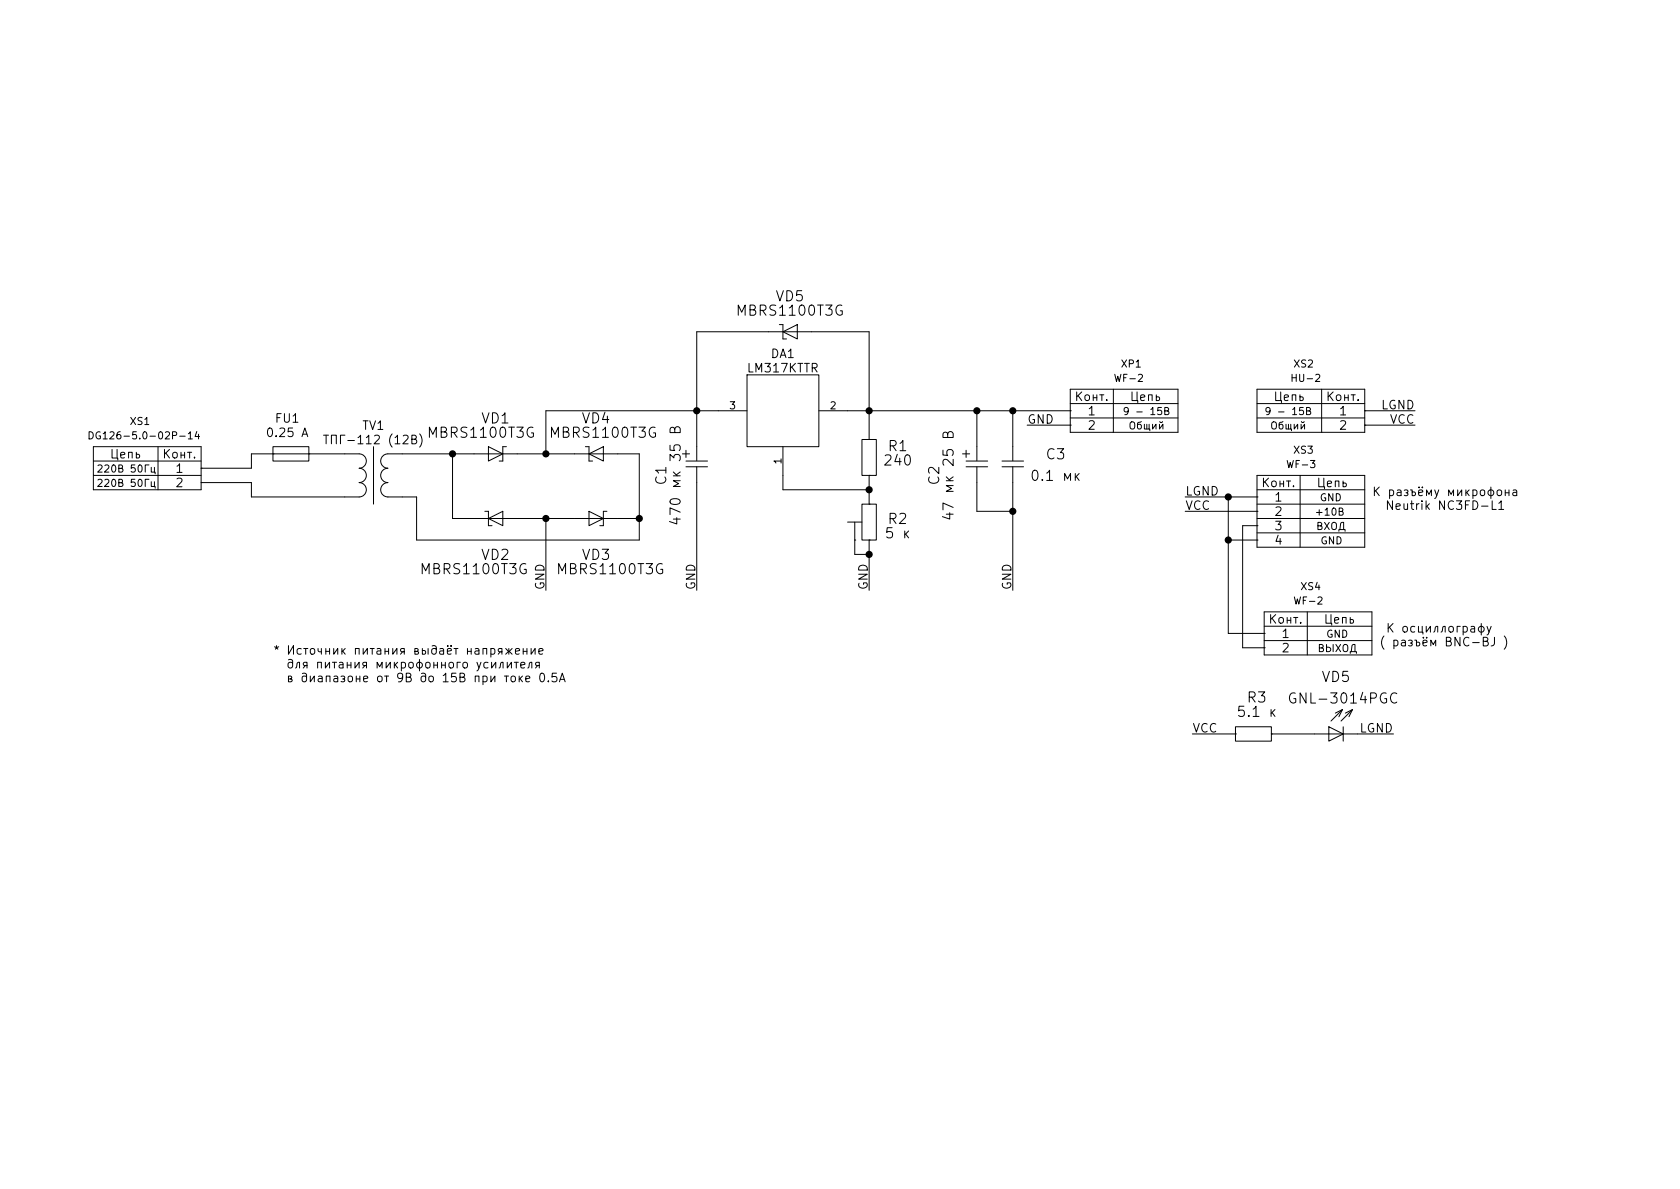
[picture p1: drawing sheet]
<svg xmlns="http://www.w3.org/2000/svg" width="297mm" height="210mm" viewBox="0 0 297 210" stroke-linecap="round" stroke-linejoin="round" font-family="sans-serif">
<g fill="none" stroke="#000" stroke-width=".18">
<path d="M137.8 57.4h.6v2.5h.7M138.4 58.7l2.6-1.3v2.5zM15.7 76.3a.64 .64 0 0 1 .8 .7 .64 .64 0 0 1-.8 .6zM16.5 79h19.1v7.6h-19.1zM17.7 76.4a.59 .59 0 0 0-.7 .6 .59 .59 0 0 0 .7 .6l.1-.5h-.3M19.8 79.5v1.5h1v.4M20.7 79.5v1.5M24.1 80v1h.4a.35 .35 0 0 0 .2-.3 .35 .35 0 0 0-.2-.4h-.4M27.9 79v7.6M29.1 79.5v1.5M30 79.5l-.9 .8M32 80v1"/>
<path d="M32.6 80v1M33.1 80h.8M33.3 76.7l.4-.4v1.3M33.3 77.6h.7M33.5 80v1M34.8 76.3l-.3 .9h.8M35.1 76.8v.8M48.3 79h6.3v2.5h-6.3zM57.2 77h.9M57.7 77v1.5M58.6 78.5v-1.5h.9v1.5M61 77h-.8v1.5"/>
<path d="M66 79v10.1M71.3 77.1l.6-.1 .2 .1 .1 .3-1 1.1h1M72.8 77.7h.5l.2-.2 .1-.3-.3-.2h-.5v1.5h.6l.3-.3a.41 .41 0 0 0-.4-.5M74.2 76.7a1.78 1.78 0 0 1 0 2.4M86.4 79l2.5 1.3-2.5 1.2zM89.5 79h-.6v2.5h-.6M103.5 79h.6v2.5h.7M118.5 78.7v.9l.8 .1-.1-.3v-.6l.3-.1h.6l.2 .3v.4l-.2 .3M119.3 75.9a.49 .49 0 0 1 .5-.5 .49 .49 0 0 1 .5 .4v.7h-1.8v-.8a.42 .42 0 0 1 .5-.1 .42 .42 0 0 1 .3 .3v.6M121.3 79.6v1.3M132.1 66.3h12.7v12.7h-12.7zM132.1 72.6h-35.6v7.7"/>
<path d="M138.4 79v7.6h15.3M144.8 72.6h44.4M152.4 77.7h2.5v6.4h-2.5zM153.7 77.7h.1M153.7 77.7v-19h-30.5v22.8M166.7 79.6v.9h.9l-.2-.2 .1-.6 .2-.2 .7 .1 .1 .3v.4l-.1 .2M167.6 76.8a.49 .49 0 0 1 .4-.5 .49 .49 0 0 1 .5 .4v.7h-1.8v-.6l.2-.3 .3-.1 .3 .2 .1 .8M170.8 79.6v1.3M172.7 72.6v8.9M179.1 72.6v8.9M181.6 75.2h7.6M189.2 72.6h.1"/>
<path d="M189.2 75.2h.1M189.2 73.9h19.1M189.2 71.4h19.1M189.2 68.8h19.1v7.6h-19.1zM190.4 69.3v1.5M190.6 69.9l.7 .9M191.3 69.3l-.9 .9M191.9 69.9l.2-.1 .5 .1v.6l-.1 .3h-.4l-.2-.1zM193.3 70.3h.6M193.3 69.8v1M193.9 69.8v1M194.4 69.8h.8"/>
<path d="M194.8 69.8v1M195.7 70.7v.1M196.8 68.8v7.6M199.5 72.6l-.3 .2h-.3l-.1-.2 .1-.5h.3l.2 .1a.84 .84 0 0 1-.3 1.1h-.2M199.8 74.8a.45 .45 0 0 1 .8 0 .88 .88 0 0 1-.3 1.1l-.3-.1a1.07 1.07 0 0 1-.2-1zM200.2 69.3v1.5h1v.4M201 72.8h1M201 69.3v1.5M201.7 70.3l.7-.1-.1-.3-.4-.1-.2 .2 .1 .8h.5M201.8 74.5l-.6 .2-.1 .2v.7l.3 .3 .3-.1 .1-.2-.1-.5-.4-.1-.2 .2M202.3 75v.9h.9v-.9M202.8 75v.9"/>
<path d="M203.1 70.8v-1h.6v1M203.2 75.9h.1v.3M203.8 75v.9l.6-.9v.9M204.4 69.8v1h.4a.35 .35 0 0 0 .2-.3 .35 .35 0 0 0-.2-.3h-.4M205 75v.9l.6-.9v.9M205.1 74.5l.1 .2 .3-.2M222.2 73.9h19.1M222.2 71.4h19.1M222.2 68.8h19.1v7.6h-19.1zM224.6 72.6l-.3 .2h-.3l-.2-.2 .2-.5h.3l.2 .1a.84 .84 0 0 1-.3 1.1h-.2M224.9 74.8a.45 .45 0 0 1 .7 0 .88 .88 0 0 1-.2 1.1l-.4-.1a1.07 1.07 0 0 1-.1-1zM225.6 69.3v1.5h1v.4"/>
<path d="M226.1 72.8h.9M226.4 69.3v1.5M226.8 74.5l-.5 .2-.1 .2v.7l.2 .3 .3-.1 .1-.2-.1-.5-.3-.1-.2 .2M227.1 70.3l.7-.1-.1-.3-.4-.1-.2 .2 .1 .8h.5M227.4 75v.9h.8v-.9M227.8 75v.9M228.2 75.9h.1v.3M228.5 70.8v-1h.6v1M228.5 72.4l.4-.3v1.2M228.5 73.3h.8M228.8 75v.9l.6-.9v.9M229.8 69.8v1h.4a.35 .35 0 0 0 .2-.3 .35 .35 0 0 0-.2-.3h-.4"/>
<path d="M230 75v.9l.7-.9v.9M230.1 74.5l.2 .2 .3-.2M230.4 72.1h-.6l-.1 .6 .2-.2 .5 .2v.5l-.2 .1-.5-.1M231 72.7l.6-.1 .1-.2-.1-.2-.6-.1v1.2h.5l.2-.1v-.3l-.3-.2M233.7 68.8v7.6M234.8 69.3v1.5M235.1 69.9l.6 .9M235.7 69.3l-.9 .9M236.3 69.9l.3-.1 .4 .1 .1 .6-.2 .3h-.3l-.3-.1zM237.7 70.3h.7M237.7 69.8v1M238.4 69.8v1"/>
<path d="M238.9 69.8h.7M239.3 69.8v1M240.1 70.7v.1M241.3 72.6h.1M241.3 75.2h.1M241.3 72.6h8.9M241.3 75.2h8.9M16.5 81.5h19.1M16.5 84.1h19.1M21.3 80.5l.8-.2-.1-.2-.4-.1-.3 .2 .1 .7h.6M22.7 81v-1h.7v1M23.9 84.8h-.7v.6l.5-.2 .2 .3v.3l-.2 .2-.5-.1"/>
<path d="M23.9 82.2h-.7v.6l.5-.1 .2 .3v.3l-.2 .2-.5-.1M24.5 84.9l.2-.1a.69 .69 0 0 1 .4 .6 .69 .69 0 0 1-.4 .6l-.2-.1-.1-.4zM24.5 82.3l.2-.1a.69 .69 0 0 1 .4 .6 .69 .69 0 0 1-.4 .7l-.2-.1-.1-.4zM26.3 84.8h-.6v1.2M26.3 82.2h-.6v1.3M26.7 85.2v.8h.7v.3M26.7 82.6v.9h.7v.3M27.3 82.6v.9M27.3 85.2v.8M29.3 80.1l.7 .9M30.6 80.1l.2-.1 .5 .1v.6l-.1 .2-.4 .1-.2-.2zM32 80.5h.6"/>
<path d="M34.4 80.8v.2M35.6 82.8h8.8v-2.5h19.1a1.27 1.27 0 0 1 1.3 1.2 1.27 1.27 0 0 1-1.3 1.3 1.27 1.27 0 0 1 1.3 1.3 1.27 1.27 0 0 1-1.3 1.2 1.27 1.27 0 0 1 1.3 1.3 1.27 1.27 0 0 1-1.3 1.3h-19.1v-2.6h-8.8M35.6 82.8h.1M35.6 85.3h.1M48.3 80.3h.1M54.6 80.3h.1M67.5 80.8l.3-.3 .7-.2h44.5v15.2h-39.3v-7.6h-5.1a1.27 1.27 0 0 1-1.3-1.3 1.27 1.27 0 0 1 1.3-1.3 1.27 1.27 0 0 1-1.3-1.2 1.27 1.27 0 0 1 1.3-1.3 1.28 1.28 0 0 1-1.1-2zM80 80.3v11.4h33M85.7 90.4h.7v2.6h.6M86.4 91.7l2.5-1.3v2.6zM96.5 91.7v12.7M104.1 90.4l2.6 1.3-2.6 1.3z"/>
<path d="M104.1 80.3l2.6-1.3v2.5zM107.3 90.4h-.6v2.6h-.7M119 91.8h1.3M119.7 91.5v1.2l-1.3-.5M120.3 90.6l-1.8-.8v1.2M120.6 80.3h1.3M121.3 81.5h3.8M121.3 82.5h3.8M123.2 82.5v21.9M149.9 92.3h2.5M151.1 95.5h.1M151.1 92.3v5.7h2.6"/>
<path d="M152.4 89.1h2.5v6.4h-2.5zM153.7 89.1h.1M153.7 95.5h.1M153.7 84.1h.1M153.7 84.1v5M153.7 95.5v8.9M157.7 93.3h-.8l-.1 .9a.73 .73 0 0 1 .9 0v.7l-.2 .2h-.5l-.2-.2M160 93.9v1.2M160.1 94.4l.6 .7M160.7 93.9l-.7 .7M167.3 90.9h1.2M167.9 90.7v1.1l-1.3-.4"/>
<path d="M168.5 89.7l-1.8-.8v1.3M170.2 80.3h1.2M170.8 81.5h3.8M170.8 82.5h3.8M172.7 82.5v7.9h6.4M177.2 81.5h3.8M177.2 82.5h3.8M179.1 82.5v21.9M182.7 83.3l.4-.1a1.12 1.12 0 0 1 0 1.8h-.2a1.16 1.16 0 0 1-.2-1.7zM188.2 85v-1.3l.5 1 .6-1v1.3M190.1 83.7v1.3M190.3 84.3l.5 .7"/>
<path d="M190.8 83.7l-.7 .7M209.5 87.9h12.7M209.5 90.4h12.7M217.2 87.9v24.1h6.3M217.2 95.5h5M222.2 87.9h.1M222.2 90.4h.1M222.2 93h.1M222.2 95.5h.1M222.2 84.1h19.1v12.7h-19.1zM222.2 94.2h19.1M222.2 91.7h19.1"/>
<path d="M222.2 86.6h19.1M222.2 89.1h19.1M222.2 93h-2.5v21.5h3.8M223.4 84.6v1.5M223.6 85.2l.7 .9M224.3 84.6l-.9 .8M224.9 85.2l.2-.1 .5 .1 .1 .6-.2 .2-.4 .1-.2-.2zM226.3 85.6h.6M226.3 85.1v1M226.9 85.1v1M227.5 85.1h.7M227.8 85.1v1"/>
<path d="M228.7 85.9v.2M229.9 84.1v12.7M233 93l.6-.1 .1-.2-.1-.2-.6-.1v1.2h.5l.2-.1 .1-.3-.3-.2M233.2 84.6v1.5h1v.3M234.1 84.6v1.5M234.2 92.4l.8 1.2M234.7 85.6l.7-.2v-.3h-.5l-.2 .2 .1 .7h.6M235 92.4l-.8 1.2M235.5 92.6a.45 .45 0 0 1 .7 0 .88 .88 0 0 1-.2 1h-.4a1.07 1.07 0 0 1-.1-1zM235.6 90l.2-.2a.67 .67 0 0 1 .4 .7 .67 .67 0 0 1-.4 .6l-.2-.1-.1-.4zM236.1 86.1v-1h.6v1M236.7 93.9v-.3h1.1v.3"/>
<path d="M236.8 90.4h.5l.1-.2v-.2l-.6-.2v1.3h.5l.1-.1 .1-.3-.3-.3M236.9 93.6l.1-1 .3-.2h.3v1.2M237.5 85.1v1h.3a.35 .35 0 0 0 .3-.4 .35 .35 0 0 0-.3-.3h-.3M243 86.1v1.5M243.2 86.8l.7 .8M243.9 86.1l-.9 .9M245.7 86.7l.4-.1 .3 .3v.4l-.1 .3h-.6M245.7 86.6v1.6M247.1 86.7h.5l.1 .9M247.7 87l-.5 .1a.3 .3 0 0 0-.2 .3 .3 .3 0 0 0 .2 .2h.5M248.3 86.7l.4-.1 .2 .2-.2 .3 .2 .2v.3h-.6M248.6 87.1h.1"/>
<path d="M249.4 86.6h.3v1h.3a.35 .35 0 0 0 .3-.3 .35 .35 0 0 0-.3-.3h-.3M250.8 87.1l.8-.1-.1-.3-.4-.1-.3 .2 .1 .8h.6M250.9 86.1v.2M251.5 86.1v.2M252.2 87.6v-1l.5 .8 .4-.8v1M253.7 86.6l.3 1M254.4 86.6l-.5 1.4-.2 .2M256.1 87.6v-1l.5 .8 .4-.8v1M257.7 86.6v1l.7-1v1M259.2 86.6v1M259.3 87.1l.5 .5M259.8 86.6l-.6 .6"/>
<path d="M260.4 86.7l.5-.1 .2 .3v.4l-.1 .3h-.6M260.4 86.6v1.6M261.8 86.8l.2-.2 .5 .2v.5l-.1 .3h-.4l-.2-.1zM262 89.5h1.1M263.6 86.1v2.1M263.8 88.6v1.5h.7M264.8 86.8l.2-.2 .4 .2 .1 .5-.1 .3h-.4l-.2-.1zM265 89l.4-.4v1.5M265 90.1h.9M266.1 87.1h.7M266.1 86.6v1M266.8 86.6v1"/>
<path d="M267.5 86.7h.6l.1 .9M268.2 87l-.5 .1a.31 .31 0 0 0-.3 .3 .31 .31 0 0 0 .3 .2h.5M51 114.2v1.5l.9-1.5v1.5M51 116.7l.4-.1 .3 .3v1.1l-.3 .1h-.3l-.2-.3 .1-.6 .2-.1 .5 .1M52.2 118.1h.2l.1-.8 .3-.2h.2v1M53.3 114.8l-.5-.1-.2 .1v.7a.48 .48 0 0 0 .7 .1M53.7 114.7h.7M54 117.7l-.4 .4M54.1 114.7v1M54.3 117.7h-.5a.3 .3 0 0 1-.2-.3 .3 .3 0 0 1 .2-.3h.5v1M54.9 114.8l.5-.1 .3 .3v.4l-.3 .3-.4-.1-.1-.2zM56.2 118.1v-1h.6v1"/>
<path d="M56.2 114.7l.1 .5 .5 .1M56.3 119.6h.6l.1 1M56.8 114.7v1M57 119.9l-.5 .1a.3 .3 0 0 0-.3 .3 .3 .3 0 0 0 .3 .3l.5-.1M57.5 117.1v1l.8-1v1M57.6 115.2h.7M57.6 114.7v1M58.3 114.7v1M58.8 117.1h.7M59 114.7v1l.7-1v1M59.1 117.1v1M60 117.2h.6l.1 .9"/>
<path d="M60.5 114.7v1M60.6 115.1l.4 .6M60.7 117.5h-.6a.31 .31 0 0 0-.2 .3 .31 .31 0 0 0 .2 .3h.6M61 114.7l-.5 .6M61.4 117.6h.7M61.4 117.1v1M61.6 119.7l.2-.1 .5 .1v.6l-.1 .2-.4 .1-.2-.2zM62.1 117.1v1M62.8 117.1v1l.7-1v1M62.8 115.7v-1h.7v1M63 119.6v1M63.6 119.6v1"/>
<path d="M64.2 114.7v1l.7-1v1M64.5 117.7l-.4 .4M64.8 117.7h-.4a.3 .3 0 0 1-.3-.3 .3 .3 0 0 1 .3-.3h.4v1M65.5 114.7h.7M65.8 114.7v1M66.7 114.8h.6v.9M66.7 118.1v-1l.4 .8 .5-.8v1M66.8 119.7l.3-.1 .4 .1 .1 .6-.2 .2-.3 .1-.3-.2zM67.3 115l-.5 .1a.31 .31 0 0 0-.2 .3 .31 .31 0 0 0 .2 .3l.5-.1M68 119.6h.7M68.1 115.2h.6M68.1 114.7v1"/>
<path d="M68.3 117.1v1l.7-1v1M68.4 119.6v1M68.7 114.7v1M69.4 114.7v1l.8-1v1M69.7 117.1v1M69.9 117.5l.4 .6M70.3 117.1l-.6 .6M71 117.2l.4-.1 .2 .1v.8a.48 .48 0 0 1-.6 .1M71 117.1v1.5M71.2 115.3l-.4 .4M71.2 119.7l-.1 .1a.48 .48 0 0 1-.7 0v-.6l.2-.2 .5 .2a1.02 1.02 0 0 1-.4 1.4h-.2M71.5 115.3h-.5a.3 .3 0 0 1-.2-.3 .3 .3 0 0 1 .2-.3h.5v1"/>
<path d="M71.8 119.8l.8-.2v-.3l-.1-.2-.7-.1v1.6h.6l.3-.3a.41 .41 0 0 0-.4-.5M72.3 117.2l.3-.1 .4 .1 .1 .6-.2 .3h-.3l-.3-.1zM73.4 115.2l.5-.1v-.3l-.5-.1v1h.4l.2-.3-.3-.2M74.2 116.6v2M74.5 119.1l.5-.1 .3 .3-.1 1.1-.2 .2-.4-.1-.2-.2 .1-.6 .3-.1 .5 .1M74.7 114.7v1h.3a.35 .35 0 0 0 .3-.3 .35 .35 0 0 0-.3-.4h-.3M75.3 117.2l.2-.1 .5 .1v.6l-.1 .3h-.4l-.2-.1zM75.7 114.7v1M75.9 119.7l.2-.1 .5 .1v.6l-.1 .2-.4 .1-.2-.2zM76.4 114.2h.4l.3 .2v1.1l-.3 .2-.3-.1-.2-.2 .1-.6 .2-.1 .5 .1M76.7 117.6h.6M76.7 117.1v1"/>
<path d="M77.3 117.1v1M77.8 114.8h.6v.9M78.1 117.6h.6M78.1 117.1v1M78.4 119.5l.4-.5v1.6M78.4 115l-.5 .1a.31 .31 0 0 0-.2 .3 .31 .31 0 0 0 .2 .3l.5-.1M78.7 117.1v1M79.1 115.2l.7-.2v-.2l-.5-.1-.2 .2 .1 .7h.6M79.2 114.2v.1M79.5 117.2l.2-.1 .4 .1 .1 .6-.2 .3h-.3l-.2-.1zM79.8 114.2v.1M80.3 114.7h.7"/>
<path d="M80.6 119h-.7l-.1 .8 .2-.2 .5 .1 .2 .2-.1 .5-.2 .2h-.4l-.2-.2M80.6 114.7v1M81.3 119.8l.8-.2v-.3l-.1-.2-.7-.1v1.6h.6l.3-.3a.41 .41 0 0 0-.4-.5M81.4 117.1h-.6v1M81.9 117.2l.2-.1 .5 .1 .1 .6-.2 .3h-.4l-.2-.1zM82.7 115.2h.6M82.7 114.7v1M83.3 114.7v1M84 114.8h.6l.1 .9M84.3 117.1l.4 1M84.7 115l-.5 .1a.3 .3 0 0 0-.3 .3 .3 .3 0 0 0 .3 .3l.5-.1M85 117.1l-.5 1.4-.2 .1"/>
<path d="M85.4 115.7v-1h.7v1M85.4 119.6h.5l.2 .2v.5l-.1 .2h-.6M85.4 119.6v1.5M86.3 117.2l-.4-.1-.3 .1v.8a.48 .48 0 0 0 .7 .1M86.8 114.8l.4-.1 .3 .3-.1 .6h-.6M86.8 119.6v1l.7-1v1M86.8 114.7v1.5M86.9 117.1v1l.8-1v1M88.2 118.1h.2l.1-.8 .2-.2h.3v1M88.4 115.3l-.3 .4M88.7 115.3h-.4a.3 .3 0 0 1-.2-.3 .3 .3 0 0 1 .2-.3h.4v1M89.2 119.6h.7"/>
<path d="M89.4 114.7l.6 .6 .6-.6M89.5 119.6v1M89.7 117.1v1l.7-1v1M89.9 115.2l-.5 .5M90 114.7v1M90 115.2l.6 .5M90.4 119.7l.5-.1 .2 .2v.5l-.2 .3-.4-.1-.2-.2zM90.9 117.1h.7M91.1 115.2l.8-.2-.1-.2-.4-.1-.3 .2 .1 .7h.6M91.3 117.1v1M91.8 119.6v1M91.9 120l.5 .6"/>
<path d="M92.1 117.6l.7-.1-.1-.3-.4-.1-.2 .2 .1 .8h.5M92.4 119.6l-.6 .5M92.5 115.2h.7M92.5 114.7v1M93.2 114.7v1M93.3 118.1h.2l.1-.8 .2-.2h.2v1M93.9 114.7v1l.7-1v1M95 117.7l-.3 .4M95.3 115.2l.7-.2-.1-.2-.4-.1-.2 .2 .1 .7h.5M95.4 117.7h-.5a.3 .3 0 0 1-.2-.3 .3 .3 0 0 1 .2-.3h.5v1M95.6 119.2l.2-.2a.82 .82 0 0 1 .6 .7 .82 .82 0 0 1-.3 .8l-.2 .1a.86 .86 0 0 1-.3-1.4zM98.4 119h-.7l-.1 .8 .2-.2 .5 .1 .2 .2-.1 .5-.2 .2h-.4l-.2-.2"/>
<path d="M223.5 112h.1M223.5 114.5h.1M223.5 113.3h19.1M223.5 110.7h19.1M223.5 108.2h19.1v7.6h-19.1zM224.7 108.7v1.5M224.9 109.3l.7 .9M225.6 108.7l-.9 .8M226.2 109.3l.2-.1 .4 .1 .1 .6-.1 .2-.4 .1-.2-.1zM227.6 109.7h.6M227.6 109.2v1M228.2 109.2v1"/>
<path d="M228.7 109.2h.8M229.1 109.2v1M230 110.1v.1M231.1 108.2v7.6M233.3 114.6l.5-.1 .2-.2-.1-.2-.6-.1v1.2h.5l.2-.1v-.3l-.3-.2M234.4 108.7v1.5h1.1v.4M234.5 114v1.2h.4a.39 .39 0 0 0 .4-.4 .39 .39 0 0 0-.4-.4h-.4M235.3 108.7v1.5M235.7 114v1.2M236 109.7l.7-.2-.1-.2-.4-.1-.2 .2v.7h.6M236.2 114l.8 1.2M237 114l-.8 1.2"/>
<path d="M237.4 110.2v-1h.6v1M237.5 114.1a.45 .45 0 0 1 .8 0 .88 .88 0 0 1-.3 1.1h-.4a1.07 1.07 0 0 1-.1-1.1zM238.7 109.2v1h.4a.35 .35 0 0 0 .2-.3 .35 .35 0 0 0-.2-.4h-.4M238.7 115.5v-.3h1.1v.3M238.9 115.2l.1-1 .3-.2h.3v1.2M245.4 110.3v1.5M245.6 110.9l.7 .9M246.3 110.3l-.9 .8M248.1 110.9l.2-.1 .5 .1v.6l-.1 .2-.4 .1-.2-.2zM250.1 110.8h-.4l-.3 .2 .2 .7h.5M250.8 110.8v1h.8v.3M251.5 110.8v1"/>
<path d="M252.2 110.8v1l.7-1v1M253.5 111.8l.2-.2 .1-.6 .2-.2h.2v1M254.8 111.8l.1-.1 .2-.7 .2-.2h.2v1M255.7 113.4l.8-.1v-.3l-.1-.2-.7-.1v1.5h.6l.3-.3a.41 .41 0 0 0-.4-.5M256.2 110.9l.3-.1 .4 .1 .1 .6-.2 .2-.3 .1-.3-.2zM258.1 112.7v1.5l-.8-1.5v1.5M258.2 110.8h-.6v1M258.7 110.8h.5l.2 .2v.5l-.1 .2h-.6M258.7 110.8v1.5M259.7 112.8a.62 .62 0 0 0-.7 0 .62 .62 0 0 0-.2 .8 .57 .57 0 0 0 .3 .5 .57 .57 0 0 0 .6 0M260.1 110.8h.6v1M260.4 113.6h1.1"/>
<path d="M260.7 111.1l-.5 .1a.31 .31 0 0 0-.2 .3 .31 .31 0 0 0 .2 .3l.5-.1M261.9 110.3v2M262.3 113.4l.7-.1 .1-.3-.2-.2-.6-.1v1.5h.5l.3-.3a.41 .41 0 0 0-.3-.5M262.9 110.8l.4 1M263.7 110.8l-.6 1.3-.2 .2M264.2 112.7v1.1a.51 .51 0 0 1-.5 .4M266 112.5a1.78 1.78 0 0 1 0 2.3M63 120.1h.6M64.3 120.1l.7-.2-.1-.3h-.4l-.2 .2 .1 .7h.5M78.4 120.6h.8M84 120.6v-1h.7v1M93 120.1l.7-.2-.1-.3h-.4l-.2 .2v.7h.6"/>
<path d="M97 120.4v.2M98.9 120.6l.5-1.6 .5 1.6M99.1 120.1h.7M210.8 129.8h7.6M218.4 128.5h6.4v2.6h-6.4zM218.4 129.8h.1M219.9 124.9h-.8l-.1 .8 .3-.1h.6l.1 .3-.1 .6-.2 .2h-.4l-.3-.2M224.7 125.5v1.2M224.8 129.8h.1M224.8 129.8h21.6M224.9 126l.5 .7M225.4 125.5l-.7 .7"/>
<path d="M229 122.6a.84 .84 0 0 0-.9 .3 .84 .84 0 0 0 0 1 .63 .63 0 0 0 1 .2v-.6h-.3M234.9 128.5l2.6 1.3-2.6 1.3zM237.4 125.5l-2.1 2M237.4 125.5l-1.3 .6M237.4 125.5l-.7 1.2M237.5 128.5v2.6M239.1 125.5l-2 2M239.1 125.5l-1.2 .6M239.1 125.5l-.6 1.2M247 122.7a.73 .73 0 0 0-.9 0 .73 .73 0 0 0-.3 .8 .69 .69 0 0 0 .4 .7 .69 .69 0 0 0 .8-.1"/>
<circle cx="263.6" cy="87.1" r=".52"/>
<circle cx="74.2" cy="117.6" r=".53"/>
<circle cx="261.9" cy="111.3" r=".52"/>
</g>
<g fill="#000" stroke="#000" stroke-width=".25">
<circle cx="123.2" cy="72.6" r=".51"/>
<circle cx="153.7" cy="72.6" r=".51"/>
<circle cx="172.7" cy="72.6" r=".51"/>
<circle cx="179.1" cy="72.6" r=".51"/>
<circle cx="80" cy="80.3" r=".51"/>
<circle cx="96.5" cy="80.3" r=".51"/>
<circle cx="96.5" cy="91.7" r=".51"/>
<circle cx="113" cy="91.7" r=".51"/>
<circle cx="153.7" cy="98" r=".51"/>
<circle cx="153.7" cy="86.6" r=".51"/>
<circle cx="179.1" cy="90.4" r=".51"/>
<circle cx="217.2" cy="95.5" r=".51"/>
<circle cx="217.2" cy="87.9" r=".51"/>
</g>
<g font-size="2.5">
<text x="137.2" y="53.3">VD5</text>
<text x="130.8" y="55.8">MBRS1100T3G</text>
<text x="76.2" y="77.4">MBRS1100T3G</text>
<text x="85.2" y="74.9">VD1</text>
<text x="97.8" y="77.4">MBRS1100T3G</text>
<text x="102.9" y="74.9">VD4</text>
<text x="156.7" y="82.3">240</text>
<text x="157.1" y="79.8">R1</text>
<text x="185.1" y="81.2">C3</text>
<text x="117.8" y="85.7" transform="rotate(-90 117.8 85.7)">C1</text>
<text x="120.3" y="88.6" transform="rotate(-90 120.3 88.6)">470 35</text>
<text x="166.1" y="85.7" transform="rotate(-90 166.1 85.7)">C2</text>
<text x="168.6" y="87.9" transform="rotate(-90 168.6 87.9)">47 25</text>
<text x="184.6" y="85">0.1</text>
<text x="157.1" y="92.7">R2</text>
<text x="74.9" y="101.5">MBRS1100T3G</text>
<text x="85.2" y="99">VD2</text>
<text x="99" y="101.5">MBRS1100T3G</text>
<text x="103" y="99">VD3</text>
<text x="220.6" y="124.2">R3</text>
<text x="228.9" y="124.4">GNL-3014PGC</text>
<text x="233.8" y="120.6">VD5</text>
<text x="220.1" y="126.8">5.1</text>
</g>
<g font-size="2.1">
<text x="132.3" y="65.9">LM317KTTR</text>
<text x="136.3" y="63.3">DA1</text>
<text x="47.7" y="77.3">0.25 A</text>
<text x="48.8" y="74.7">FU1</text>
<text x="64.1" y="76">TV1</text>
<text x="181.6" y="74.9">GND</text>
<text x="192.5" y="73.5">1</text>
<text x="192.5" y="76">2</text>
<text x="236.9" y="73.5">1</text>
<text x="236.9" y="76">2</text>
<text x="244.2" y="72.4">LGND</text>
<text x="245.7" y="74.9">VCC</text>
<text x="31.2" y="83.6">1</text>
<text x="61.7" y="78.6">-112 (12)</text>
<text x="31.2" y="86.2">2</text>
<text x="209.5" y="87.6">LGND</text>
<text x="225.5" y="88.7">1</text>
<text x="209.5" y="90.2">VCC</text>
<text x="225.5" y="91.2">2</text>
<text x="225.5" y="93.8">3</text>
<text x="243.8" y="90.2">Neutrik NC3FD-L1</text>
<text x="225.5" y="96.3">4</text>
<text x="96.3" y="104.4" transform="rotate(-90 96.3 104.4)">GND</text>
<text x="122.9" y="104.4" transform="rotate(-90 122.9 104.4)">GND</text>
<text x="153.4" y="104.4" transform="rotate(-90 153.4 104.4)">GND</text>
<text x="178.8" y="104.4" transform="rotate(-90 178.8 104.4)">GND</text>
<text x="226.7" y="112.8">1</text>
<text x="48.3" y="115.8">*</text>
<text x="226.7" y="115.4">2</text>
<text x="243.8" y="114.3">( BNC-BJ )</text>
<text x="51.2" y="120.6">9 15</text>
<text x="57.7" y="120.6">0.5</text>
<text x="210.8" y="129.5">VCC</text>
<text x="240.4" y="129.5">LGND</text>
</g>
<g font-size="1.8">
<text x="198.3" y="65">XP1</text>
<text x="228.8" y="65">XS2</text>
<text x="197.4" y="67.5">WF-2</text>
<text x="228.8" y="67.5">HU-2</text>
<text x="18" y="77.7">DG126-5.0-02P-14</text>
<text x="23.1" y="75.2">XS1</text>
<text x="129.1" y="72.4">3</text>
<text x="146.8" y="72.4">2</text>
<text x="202.5" y="73.4">9 - 15</text>
<text x="17" y="83.6">220 50</text>
<text x="138.2" y="82" transform="rotate(-90 138.2 82)">1</text>
<text x="227.9" y="82.8">WF-3</text>
<text x="228.8" y="80.2">XS3</text>
<text x="17" y="86.1">220 50</text>
<text x="233.3" y="88.6">GND</text>
<text x="232.4" y="91.2">+10</text>
<text x="233.4" y="96.3">GND</text>
<text x="229.2" y="106.9">WF-2</text>
<text x="230.1" y="104.4">XS4</text>
<text x="234.4" y="112.8">GND</text>
</g>
</svg>
